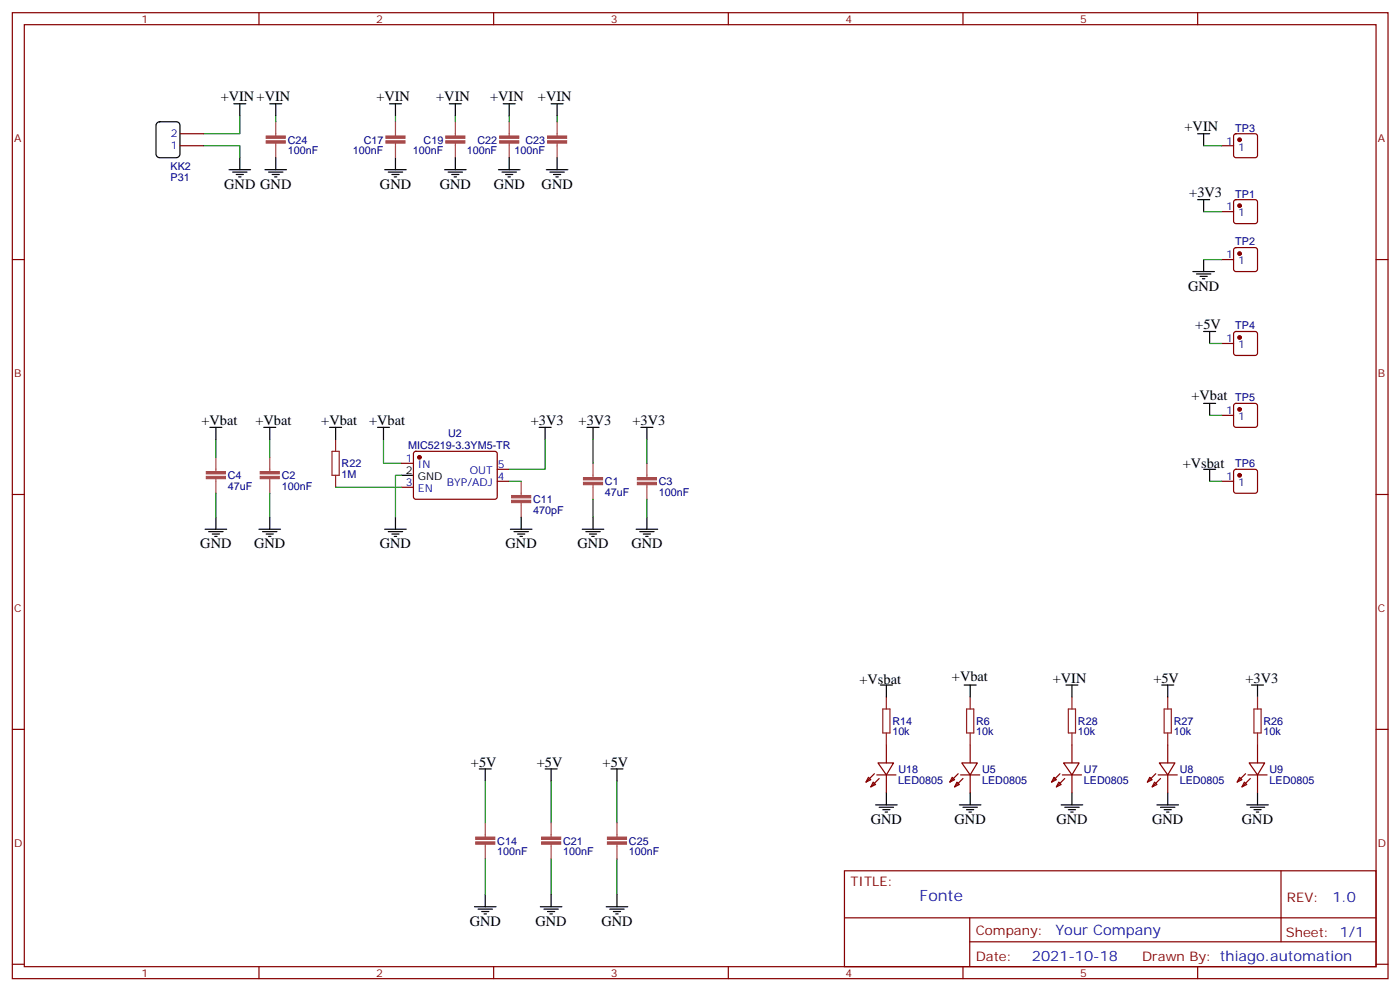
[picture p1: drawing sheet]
<svg xmlns="http://www.w3.org/2000/svg" width="413mm" height="292mm" viewBox="0 0 413 292" stroke-linecap="round" stroke-linejoin="round" font-family="sans-serif">
<g fill="none" stroke="#870000" stroke-width=".35">
<path d="M3.6 3.7h405.4v284.4h-405.4zM7.2 7.3h398.2v277.3h-398.2zM76.3 3.7v3.6M145.5 3.7v3.6M214.6 3.7v3.6M283.7 3.7v3.6M352.9 3.7v3.6M53 39.4h7.1M363.7 39.6l.5-.2h5.6l.5 .2 .2 .5v5.6l-.2 .5-.5 .2h-5.6l-.5-.2-.2-.5v-5.6zM53 42.9h7.1M359.9 42.9h3.6M363.7 59l.5-.2h5.6l.5 .2 .2 .5v5.6l-.2 .5-.5 .2h-5.6l-.5-.2-.2-.5v-5.6z"/>
<path d="M3.6 76.4h3.6M359.9 76.4h3.6M359.9 62.3h3.6M363.7 73.1l.5-.2h5.6l.5 .2 .2 .5v5.6l-.2 .5-.5 .2h-5.6l-.5-.2-.2-.5v-5.6zM405.4 76.4h3.6M363.7 97.8l.5-.2h5.6l.5 .2 .2 .5v5.6l-.2 .5-.5 .2h-5.6l-.5-.2-.2-.5v-5.6zM359.9 101.1h3.6M363.7 119l.5-.3h5.6l.5 .3 .2 .5v5.6l-.2 .5-.5 .2h-5.6l-.5-.2-.2-.5v-5.6zM118.3 136.4h3.5M122 133.1l.5-.2h23.6l.4 .7-.1 12.9-.6 .5-23.6-.1-.4-.6v-12.7zM146.5 138.1h3.5M359.9 122.3h3.6"/>
<path d="M363.7 138.4l.5-.3h5.6l.5 .3 .2 .5v5.6l-.2 .5-.5 .2h-5.6l-.5-.2-.2-.5v-5.6zM3.6 145.6h3.6M118.3 143.4h3.5M146.5 141.7h3.5M359.9 141.7h3.6M405.4 145.6h3.6M3.6 214.7h3.6M261.2 219.3v5.3M285.9 219.3v5.3M315.8 219.3v5.3M344.1 219.3v5.3M370.5 219.3v5.3"/>
<path d="M405.4 214.7h3.6M255.9 228.8l.7 .7-1.4 .7zM257.3 230.2l.7 .7-1.4 .7zM257.6 227.8l-2.4 2.4M258.3 228.1h5.7M258.7 224.6h4.6l-2.1 3.5zM259 229.2l-2.4 2.4M261.2 228.1v5.3M280.6 228.8l.7 .7-1.4 .7zM282 230.2l.7 .7-1.4 .7zM282.3 227.8l-2.4 2.4M283 228.1h5.7"/>
<path d="M283.4 224.6h4.6l-2.1 3.5zM283.7 229.2l-2.4 2.4M285.9 228.1v5.3M310.6 228.8l.7 .7-1.5 .7zM312 230.2l.7 .7-1.4 .7zM312.3 227.8l-2.5 2.4M313 228.1h5.7M313.4 224.6h4.6l-2.2 3.5zM313.7 229.2l-2.4 2.4M315.8 228.1v5.3M338.8 228.8l.7 .7-1.4 .7zM340.2 230.2l.7 .7-1.4 .7z"/>
<path d="M340.5 227.8l-2.4 2.4M341.2 228.1h5.7M341.6 224.6h4.6l-2.1 3.5zM341.9 229.2l-2.4 2.4M344.1 228.1v5.3M365.2 228.8l.7 .7-1.4 .7zM366.6 230.2l.7 .7-1.4 .7zM367 227.8l-2.5 2.4M367.7 228.1h5.6M368.1 224.6h4.5l-2.1 3.5zM368.4 229.2l-2.5 2.4M370.5 228.1v5.3"/>
<path d="M248.8 256.3h156.6v28.3h-156.6zM377.4 256.4v20.8M248.8 270.2h156.5M285.7 277.2h119.6M285.7 270.2v14.1M3.6 283.8h3.6M76.3 284.6v3.5M145.5 284.6v3.5M214.6 284.6v3.5M283.7 284.6v3.5M352.9 284.6v3.5M405.4 283.8h3.6"/>
</g>
<g fill="#a64a4a" stroke="#a64a4a" stroke-width=".29">
<path d="M76.7 140.2h5.6v.7h-5.6z"/>
<path d="M76.7 138.8h5.6v.7h-5.6z"/>
<path d="M187.8 142h5.6v.7h-5.6z"/>
<path d="M187.8 140.6h5.6v.7h-5.6z"/>
<path d="M60.8 140.2h5.6v.7h-5.6z"/>
<path d="M60.8 138.8h5.6v.7h-5.6z"/>
<path d="M171.9 142h5.7v.7h-5.7z"/>
<path d="M171.9 140.6h5.7v.7h-5.7z"/>
<path d="M140.2 247.8h5.6v.7h-5.6z"/>
<path d="M140.2 246.4h5.6v.7h-5.6z"/>
<path d="M150.7 147.3h5.7v.7h-5.7z"/>
<path d="M150.7 145.9h5.7v.7h-5.7z"/>
<path d="M113.7 41.4h5.6v.7h-5.6z"/>
<path d="M113.7 40h5.6v.7h-5.6z"/>
<path d="M131.3 41.4h5.7v.7h-5.7z"/>
<path d="M131.3 40h5.7v.7h-5.7z"/>
<path d="M147.2 41.4h5.7v.7h-5.7z"/>
<path d="M147.2 40h5.7v.7h-5.7z"/>
<path d="M161.3 41.4h5.7v.7h-5.7z"/>
<path d="M161.3 40h5.7v.7h-5.7z"/>
<path d="M78.4 41.4h5.7v.7h-5.7z"/>
<path d="M78.4 40h5.7v.7h-5.7z"/>
<path d="M159.6 247.8h5.6v.7h-5.6z"/>
<path d="M159.6 246.4h5.6v.7h-5.6z"/>
<path d="M179 247.8h5.6v.7h-5.6z"/>
<path d="M179 246.4h5.6v.7h-5.6z"/>
</g>
<g fill="none" stroke="#a64a4a" stroke-width=".35">
<path d="M81.2 35.8v4.2M116.5 35.8v4.2M134.2 35.8v4.2M150 35.8v4.2M164.1 35.8v4.2M81.2 42.1v.7M81.2 43v3.4M116.5 42.1v.7M116.5 43v3.4M134.2 42.1v.7M134.2 43v3.4M150 42.1v.7"/>
<path d="M150 43v3.4M164.1 42.1v.7M164.1 43v3.4M63.6 134.6v4.2M79.5 134.6v4.2M174.7 136.4v4.2M190.6 136.4v4.2M63.6 140.9v.7M63.6 141.7v3.5M79.5 140.9v.7M79.5 141.7v3.5M153.6 141.7v4.2"/>
<path d="M153.6 148v.7M153.6 148.8v3.5M174.7 142.7v.7M174.7 143.5v3.5M190.6 142.7v.7M190.6 143.5v3.5M143 242.2v4.2M143 248.5v.7M143 249.3v3.5M162.4 242.2v4.2M162.4 248.5v.7M162.4 249.3v3.5"/>
<path d="M181.8 242.2v4.2M181.8 248.5v.7M181.8 249.3v3.5"/>
</g>
<g fill="none" stroke="#000" stroke-width=".35">
<path d="M46.2 36.3l.8-.5h5l.8 .5 .2 .6v8.5l-.5 .8-.5 .2h-5l-.8-.5-.2-.5v-8.5zM68.9 30.6h3.5M70.7 30.6v3.5M79.5 30.6h3.5M81.2 30.6v3.5M114.8 30.6h3.5M116.5 30.6v3.5M132.4 30.6h3.5M134.2 30.6v3.5M148.3 30.6h3.5M150 30.6v3.5M162.4 30.6h3.5"/>
<path d="M164.1 30.6v3.5M352.9 39.4h3.5M354.6 39.4v3.5M67.5 50h6.3M68.5 50.7h4.3M69.6 51.4h2.1M70.3 52.1h.7M70.7 46.4v3.6M78.1 50h6.3M79.1 50.7h4.3M80.2 51.4h2.1M80.9 52.1h.7"/>
<path d="M81.2 46.4v3.6M113.3 50h6.4M114.4 50.7h4.2M115.5 51.4h2.1M116.2 52.1h.7M116.5 46.4v3.6M131 50h6.3M132 50.7h4.3M133.1 51.4h2.1M133.8 52.1h.7M134.2 46.4v3.6M146.9 50h6.3"/>
<path d="M147.9 50.7h4.3M149 51.4h2.1M149.7 52.1h.7M150 46.4v3.6M161 50h6.3M162 50.7h4.3M163.1 51.4h2.1M163.8 52.1h.7M164.1 46.4v3.6M352.9 58.8h3.5M354.6 58.8v3.5M351.5 79.9h6.3"/>
<path d="M354.6 76.4v3.5M352.5 80.6h4.3M353.6 81.4h2.1M354.3 82.1h.7M354.6 97.6h3.6M356.4 97.6v3.5M354.6 118.7h3.6M356.4 118.7v3.6M61.8 125.8h3.6M63.6 125.8v3.5M77.7 125.8h3.5M79.5 125.8v3.5"/>
<path d="M97.1 125.8h3.5M98.9 125.8v3.5M111.2 125.8h3.6M113 125.8v3.5M118.3 139.9h3.5M158.9 125.8h3.5M160.6 125.8v3.5M173 125.8h3.5M174.7 125.8v3.5M188.8 125.8h3.6M190.6 125.8v3.5M354.6 138.1h3.6"/>
<path d="M356.4 138.1v3.6M60.4 155.8h6.4M61.5 156.5h4.2M62.5 157.2h2.2M63.3 157.9h.7M63.6 152.3v3.5M76.3 155.8h6.4M77.4 156.5h4.2M78.4 157.2h2.1M79.1 157.9h.7M79.5 152.3v3.5M113.3 155.8h6.4"/>
<path d="M114.4 156.5h4.2M115.5 157.2h2.1M116.2 157.9h.7M116.5 152.3v3.5M150.4 155.8h6.3M151.4 156.5h4.3M152.5 157.2h2.1M153.2 157.9h.7M153.6 152.3v3.5M171.6 155.8h6.3M172.6 156.5h4.2M173.7 157.2h2.1"/>
<path d="M174.4 157.9h.7M174.7 152.3v3.5M187.4 155.8h6.4M188.5 156.5h4.2M189.5 157.2h2.2M190.3 157.9h.7M190.6 152.3v3.5M259.4 201.6h3.5M261.2 201.6v3.6M284.1 201.6h3.5M285.9 201.6v3.6M314.1 201.6h3.5"/>
<path d="M315.8 201.6v3.6M342.3 201.6h3.5M344.1 201.6v3.6M368.8 201.6h3.5M370.5 201.6v3.6M141.2 226.3h3.5M143 226.3v3.6M160.6 226.3h3.5M162.4 226.3v3.6M180 226.3h3.6M181.8 226.3v3.6M258 236.9h6.3"/>
<path d="M259 237.6h4.3M260.1 238.3h2.1M260.8 239h.7M261.2 233.4v3.5M282.7 236.9h6.3M283.7 237.6h4.3M284.8 238.3h2.1M285.5 239h.7M285.9 233.4v3.5M312.7 236.9h6.3M313.7 237.6h4.3M314.8 238.3h2.1"/>
<path d="M315.5 239h.7M315.8 233.4v3.5M340.9 236.9h6.3M341.9 237.6h4.3M343 238.3h2.1M343.7 239h.7M344.1 233.4v3.5M367.3 236.9h6.4M368.4 237.6h4.2M369.5 238.3h2.1M370.2 239h.7M370.5 233.4v3.5"/>
<path d="M139.8 266.9h6.4M140.9 267.6h4.2M141.9 268.3h2.1M142.6 269h.7M143 263.4v3.5M159.2 266.9h6.4M160.3 267.6h4.2M161.3 268.3h2.1M162 269h.7M162.4 263.4v3.5M178.6 266.9h6.4M179.7 267.6h4.2"/>
<path d="M180.7 268.3h2.1M181.4 269h.7M181.8 263.4v3.5"/>
</g>
<g fill="none" stroke="#008700" stroke-width=".35">
<path d="M70.7 34.1v5.3h-10.6M81.2 34.1v1.7M116.5 34.1v1.7M134.2 34.1v1.7M150 34.1v1.7M164.1 34.1v1.7M60.1 42.9h10.6v3.5M354.6 42.9h5.3M354.6 62.3h5.3M354.6 76.4h5.3M356.4 101.1h3.5M63.6 129.3v5.3"/>
<path d="M79.5 129.3v5.3M113 129.3v7.1h5.3M118.3 139.9h-1.8v12.4M160.6 129.3v8.8h-10.6M174.7 129.3v7.1M190.6 129.3v7.1M356.4 122.3h3.5M63.6 145.2v7.1M79.5 145.2v7.1M98.9 143.4h19.4M150 141.7h3.6M174.7 147v5.3"/>
<path d="M190.6 147v5.3M356.4 141.7h3.5M143 229.9v12.3M162.4 229.9v12.3M181.8 229.9v12.3M143 252.8v10.6M162.4 252.8v10.6M181.8 252.8v10.6"/>
</g>
<g fill="#870000" stroke="#870000" stroke-width=".35">
<circle cx="123.6" cy="134.6" r=".53"/>
<circle cx="365.2" cy="60.5" r=".53"/>
<circle cx="365.2" cy="74.6" r=".53"/>
<circle cx="365.2" cy="41.1" r=".53"/>
<circle cx="365.2" cy="99.3" r=".53"/>
<circle cx="365.2" cy="120.5" r=".53"/>
<circle cx="365.2" cy="139.9" r=".53"/>
</g>
<g fill="none" stroke="#8c2424" stroke-width=".35">
<path d="M97.8 132.9h2.1v7h-2.1zM98.9 129.3v3.6M98.9 139.9v3.5M260.1 208.7h2.1v7.1h-2.1zM261.2 205.2v3.5M261.2 215.8v3.5M284.8 208.7h2.1v7.1h-2.1zM285.9 205.2v3.5M285.9 215.8v3.5M314.8 208.7h2.1v7.1h-2.1zM315.8 205.2v3.5M315.8 215.8v3.5"/>
<path d="M343 208.7h2.1v7.1h-2.1zM344.1 205.2v3.5M344.1 215.8v3.5M369.5 208.7h2.1v7.1h-2.1zM370.5 205.2v3.5M370.5 215.8v3.5"/>
</g>
<text font-size="4.6" fill="#00f" x="270.9" y="265.4">Fonte</text>
<g font-size="4.2">
<text x="65" y="29.8">+VIN+VIN</text>
<text x="110.9" y="29.8">+VIN</text>
<text x="128.5" y="29.8">+VIN</text>
<text x="144.4" y="29.8">+VIN</text>
<text x="158.5" y="29.8">+VIN</text>
<text x="349" y="38.7">+VIN</text>
<text x="66.1" y="55.6">GND GND</text>
<text x="112" y="55.6">GND</text>
<text x="129.6" y="55.6">GND</text>
<text x="145.5" y="55.6">GND</text>
<text x="159.6" y="55.6">GND</text>
<text x="350.4" y="58.1">+3V3</text>
<text x="350.1" y="85.6">GND</text>
<text x="352.2" y="96.9">+5V</text>
<text x="351" y="117.6">+Vbat</text>
<text x="59.4" y="125.1">+Vbat</text>
<text x="75.2" y="125.1">+Vbat</text>
<text x="94.7" y="125.1">+Vbat</text>
<text x="108.8" y="125.1">+Vbat</text>
<text x="156.4" y="125.1">+3V3</text>
<text x="170.5" y="125.1">+3V3</text>
<text x="186.4" y="125.1">+3V3</text>
<text x="348.5" y="137.8">+Vsbat</text>
<text x="59" y="161.4">GND</text>
<text x="74.9" y="161.4">GND</text>
<text x="111.9" y="161.4">GND</text>
<text x="149" y="161.4">GND</text>
<text x="170.1" y="161.4">GND</text>
<text x="186" y="161.4">GND</text>
<text x="253.2" y="201.3">+Vsbat</text>
<text x="280.5" y="200.5">+Vbat</text>
<text x="310.2" y="200.9">+VIN</text>
<text x="339.8" y="200.9">+5V</text>
<text x="367" y="200.9">+3V3</text>
<text x="138.7" y="225.6">+5V</text>
<text x="158.2" y="225.6">+5V</text>
<text x="177.6" y="225.6">+5V</text>
<text x="256.6" y="242.6">GND</text>
<text x="281.3" y="242.6">GND</text>
<text x="311.3" y="242.6">GND</text>
<text x="339.5" y="242.6">GND</text>
<text x="365.9" y="242.6">GND</text>
<text x="138.4" y="272.6">GND</text>
<text x="157.8" y="272.6">GND</text>
<text x="177.2" y="272.6">GND</text>
</g>
<g font-size="4.2" fill="#00f">
<text x="392.6" y="265.6">1.0</text>
<text x="311" y="275.2">Your Company</text>
<text x="304.1" y="283">2021-10-18</text>
</g>
<g font-size="3.9" fill="#800">
<text x="250.6" y="260.9">TITLE:</text>
<text x="379.2" y="265.6">REV:</text>
<text x="287.5" y="275.1">Company:</text>
<text x="378.9" y="275.7">Sheet: 1/1</text>
<text x="287.5" y="282.8">Date:</text>
<text x="336.5" y="282.9">Drawn By: thiago.automation</text>
</g>
<g font-size="3.2" fill="#800">
<text x="41.7" y="6.7">1</text>
<text x="110.9" y="6.7">2</text>
<text x="180" y="6.7">3</text>
<text x="249.2" y="6.7">4</text>
<text x="318.3" y="6.7">5</text>
<text x="4.2" y="41.8">A</text>
<text x="406" y="41.8">A</text>
<text x="4.2" y="111">B</text>
<text x="406" y="111">B</text>
<text x="4.2" y="180.1">C</text>
<text x="406" y="180.1">C</text>
<text x="4.2" y="249.3">D</text>
<text x="406" y="249.3">D</text>
<text x="41.7" y="287.5">1</text>
<text x="110.9" y="287.5">2</text>
<text x="180" y="287.5">3</text>
<text x="249.2" y="287.5">4</text>
<text x="318.3" y="287.5">5</text>
</g>
<g font-size="3.2" fill="#00f">
<text x="50.3" y="40.4">2</text>
<text x="50.3" y="44">1</text>
<text x="361.3" y="42.5">1</text>
<text x="364.8" y="44.3">1</text>
<text x="361.3" y="61.9">1</text>
<text x="364.8" y="63.7">1</text>
<text x="361.3" y="76.1">1</text>
<text x="364.8" y="77.8">1</text>
<text x="361.3" y="100.8">1</text>
<text x="364.8" y="102.5">1</text>
<text x="361.3" y="121.9">1</text>
<text x="364.8" y="123.7">1</text>
<text x="119.6" y="136">1</text>
<text x="123.1" y="137.8">IN</text>
<text x="146.7" y="137.8">5</text>
<text x="119.6" y="143.1">3</text>
<text x="131.7" y="143.1">BYP/ADJ</text>
<text x="138.4" y="139.6">OUT</text>
<text x="146.7" y="141.3">4</text>
<text x="361.3" y="141.3">1</text>
<text x="364.8" y="143.1">1</text>
<text x="123.1" y="144.9">EN</text>
</g>
<g font-size="3.2" fill="#000080">
<text x="364" y="38.7">TP3</text>
<text x="84.8" y="45.4">100nF</text>
<text x="84.8" y="42.3">C24</text>
<text x="104" y="45.4">100nF</text>
<text x="107.2" y="42.3">C17</text>
<text x="121.6" y="45.4">100nF</text>
<text x="124.8" y="42.3">C19</text>
<text x="137.5" y="45.4">100nF</text>
<text x="140.7" y="42.3">C22</text>
<text x="151.6" y="45.4">100nF</text>
<text x="154.8" y="42.3">C23</text>
<text x="50.3" y="50">KK2</text>
<text x="50.3" y="53.1">P31</text>
<text x="364" y="58.1">TP1</text>
<text x="364" y="72.3">TP2</text>
<text x="364" y="97">TP4</text>
<text x="364" y="118.1">TP5</text>
<text x="132.1" y="128.6">U2</text>
<text x="100.6" y="137.4">R22</text>
<text x="120.3" y="132.3">MIC5219-3.3YM5-TR</text>
<text x="364" y="137.5">TP6</text>
<text x="67.1" y="141.1">C4</text>
<text x="83" y="141.1">C2</text>
<text x="100.6" y="140.6">1M</text>
<text x="178.3" y="142.9">C1</text>
<text x="194.1" y="142.9">C3</text>
<text x="67.1" y="144.2">47uF</text>
<text x="83" y="144.2">100nF</text>
<text x="157.1" y="148.1">C11</text>
<text x="178.3" y="146">47uF</text>
<text x="194.1" y="146">100nF</text>
<text x="157.1" y="151.3">470pF</text>
<text x="262.9" y="213.3">R14</text>
<text x="287.6" y="213.3">R6</text>
<text x="317.6" y="213.3">R28</text>
<text x="345.8" y="213.3">R27</text>
<text x="372.3" y="213.3">R26</text>
<text x="262.9" y="216.5">10k</text>
<text x="287.6" y="216.5">10k</text>
<text x="317.6" y="216.5">10k</text>
<text x="345.8" y="216.5">10k</text>
<text x="372.3" y="216.5">10k</text>
<text x="264.7" y="227.5">U18</text>
<text x="289.4" y="227.5">U5</text>
<text x="319.4" y="227.5">U7</text>
<text x="347.6" y="227.5">U8</text>
<text x="374.1" y="227.5">U9</text>
<text x="264.7" y="230.7">LED0805</text>
<text x="289.4" y="230.7">LED0805</text>
<text x="319.4" y="230.7">LED0805</text>
<text x="347.6" y="230.7">LED0805</text>
<text x="374.1" y="230.7">LED0805</text>
<text x="146.5" y="251.8">100nF</text>
<text x="146.5" y="248.7">C14</text>
<text x="165.9" y="251.8">100nF</text>
<text x="165.9" y="248.7">C21</text>
<text x="185.3" y="251.8">100nF</text>
<text x="185.3" y="248.7">C25</text>
</g>
<g font-size="3.2">
<text x="119.6" y="139.6">2</text>
<text x="123.1" y="141.3">GND</text>
</g>
</svg>
